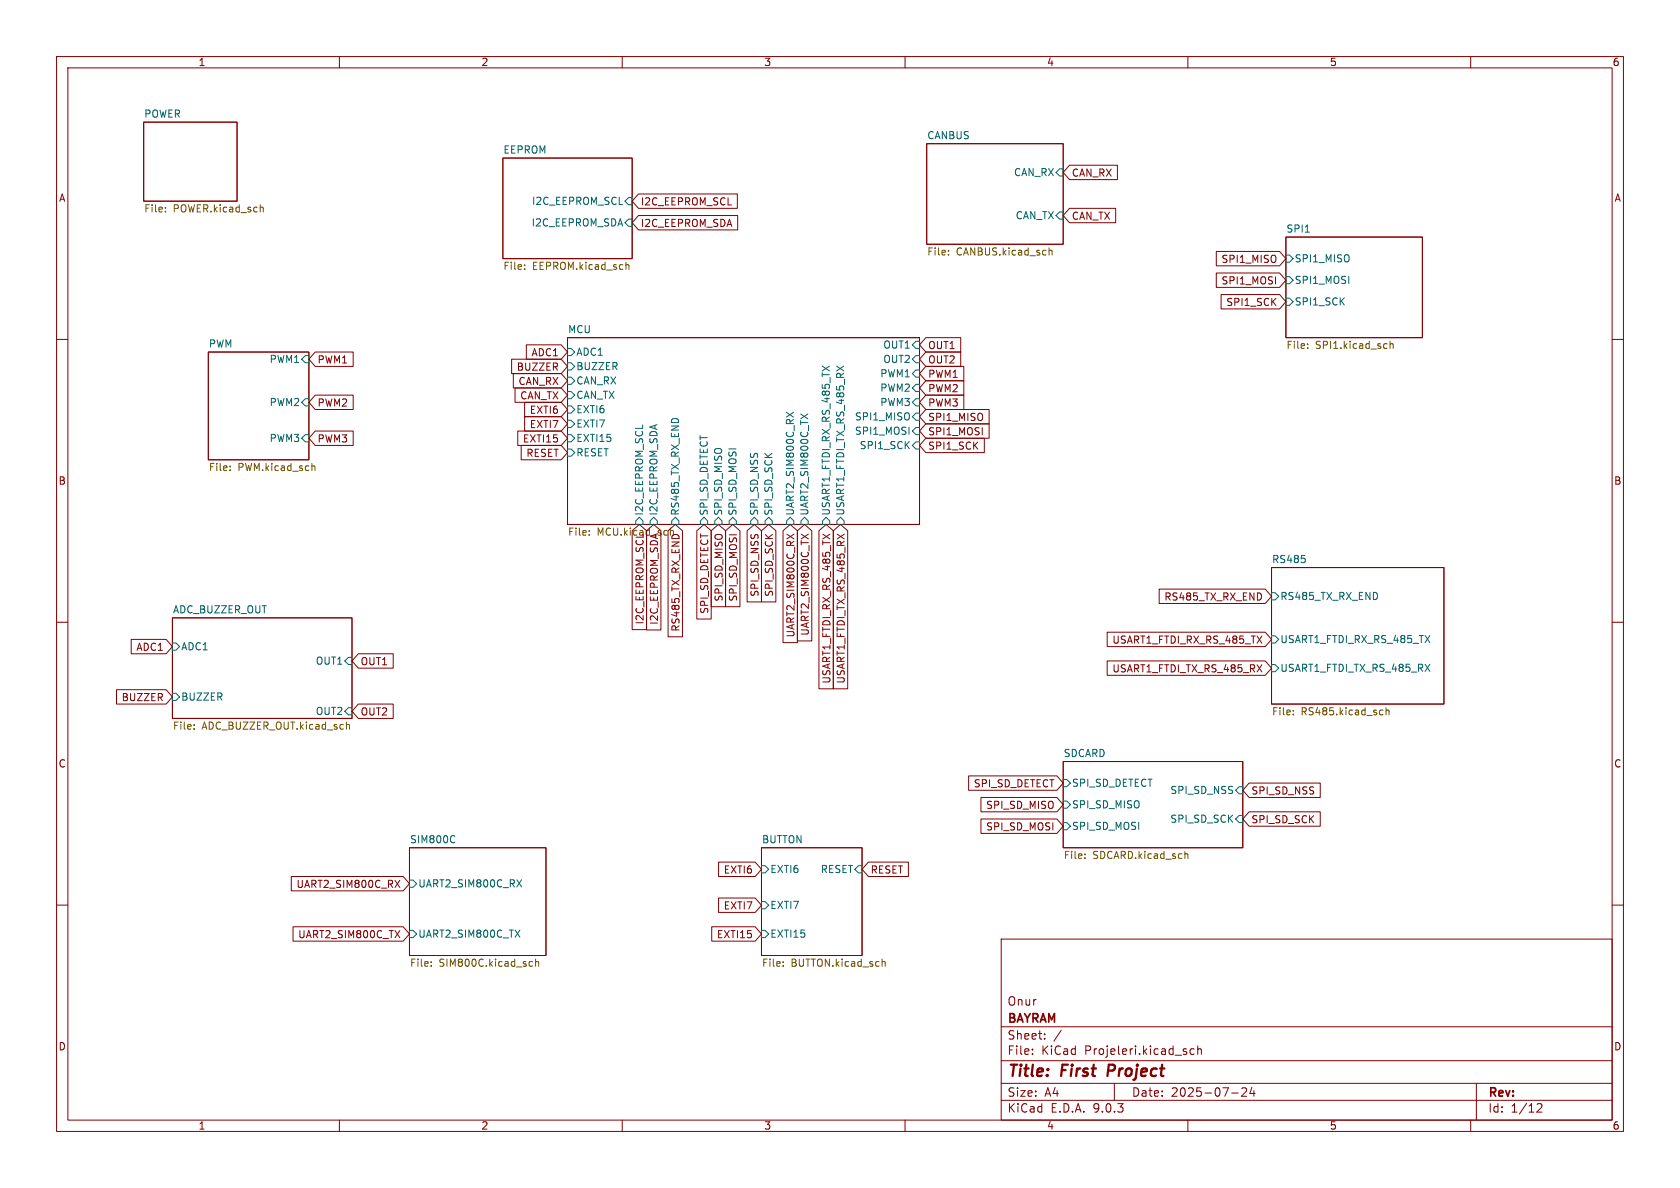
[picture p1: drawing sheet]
<svg xmlns="http://www.w3.org/2000/svg" width="297mm" height="210mm" viewBox="0 0 297 210" stroke-linecap="round" stroke-linejoin="round" font-family="sans-serif">
<g fill="none" stroke="#840000" stroke-width=".18">
<path d="M10 10h277v190h-277zM12 12h273v186h-273zM60 10v2M110 10v2M160 10v2M210 10v2M260 10v2M25.4 21.6h16.5v14h-16.5zM88.9 27.9h22.9v17.8h-22.9zM112.9 38.1h17.5v2.5h-17.5l-1.1-1.2zM112.9 34.3h17.5v2.5h-17.5l-1.1-1.2zM163.8 25.4h24.2v17.8h-24.2z"/>
<path d="M189.1 36.8h8.1v2.6h-8.1l-1.1-1.3zM189.1 29.2h8.4v2.6h-8.4l-1.1-1.3zM100.3 59.7h62.3v33h-62.3zM163.7 59.7h6.1v2.5h-6.1l-1.1-1.2zM215 44.4h11.2l1.1 1.3-1.1 1.3h-11.2zM215 48.3h11.2l1.1 1.2-1.1 1.3h-11.2zM215.9 52.1h10.3l1.1 1.2-1.1 1.3h-10.3zM227.3 41.9h24.2v17.8h-24.2zM10 60h2M36.8 62.2h17.8v19.1h-17.8zM55.7 76.2h6.7v2.5h-6.7l-1.1-1.2zM55.7 69.8h6.7v2.6h-6.7l-1.1-1.3z"/>
<path d="M55.7 62.2h6.7v2.6h-6.7l-1.1-1.3zM90.4 63.5h8.8l1.1 1.3-1.1 1.2h-8.8zM90.7 66h8.5l1.1 1.3-1.1 1.3h-8.5zM91.1 68.6h8.1l1.1 1.3-1.1 1.2h-8.1zM91.5 76.2h7.7l1.1 1.3-1.1 1.2h-7.7zM92.1 78.7h7.1l1.1 1.3-1.1 1.3h-7.1zM92.7 73.7h6.5l1.1 1.2-1.1 1.3h-6.5zM92.7 71.1h6.5l1.1 1.3-1.1 1.3h-6.5zM93 61h6.2l1.1 1.2-1.1 1.3h-6.2zM163.7 67.3h6.7v2.6h-6.7l-1.1-1.3zM163.7 69.8h6.7v2.6h-6.7l-1.1-1.3zM163.7 72.4h11.2v2.5h-11.2l-1.1-1.2z"/>
<path d="M163.7 74.9h11.2v2.6h-11.2l-1.1-1.3zM163.7 77.5h10.3v2.5h-10.3l-1.1-1.3zM163.7 64.8h6.7v2.5h-6.7l-1.1-1.3zM163.7 62.2h6.1v2.6h-6.1l-1.1-1.3zM285 60h2M111.8 93.8l1.2-1.1 1.3 1.1v17.5h-2.5zM114.3 93.8l1.3-1.1 1.2 1.1v17.6h-2.5zM118.1 93.8l1.3-1.1 1.3 1.1v18.8h-2.6zM123.2 93.8l1.3-1.1 1.2 1.1v15.6h-2.5zM125.7 93.8l1.3-1.1 1.3 1.1v13.5h-2.6zM128.3 93.8l1.2-1.1 1.3 1.1v13.5h-2.5zM132.1 93.8l1.2-1.1 1.3 1.1v12.6h-2.5z"/>
<path d="M134.6 93.8l1.3-1.1 1.3 1.1v12.6h-2.6zM138.4 93.8l1.3-1.1 1.3 1.1v19.8h-2.6zM139.1 94.4l1.3 .9M140.4 94.4l-1.3 .9M141 93.8l1.2-1.1 1.3 1.1v19.5h-2.5zM141.6 94.4l1.3 .9M142.9 94.4l-1.3 .9M144.8 93.8l1.2-1.1 1.3 1.1v28h-2.5zM147.3 93.8l1.3-1.1 1.3 1.1v28h-2.6zM10 110h2M23.2 113h6.2l1.1 1.3-1.1 1.3h-6.2zM30.5 109.2h31.7v17.8h-31.7z"/>
<path d="M63.3 115.6h6.2v2.5h-6.2l-1.1-1.3zM195.7 116.8h28l1.1 1.3-1.1 1.3h-28zM195.7 111.8h28l1.1 1.2-1.1 1.3h-28zM204.9 104.1h18.8l1.1 1.3-1.1 1.3h-18.8zM224.8 100.3h30.5v24.2h-30.5zM285 110h2M20.6 121.9h8.8l1.1 1.3-1.1 1.3h-8.8zM63.3 124.5h6.2v2.5h-6.2l-1.1-1.3zM171.2 137.2h15.6l1.2 1.2-1.2 1.3h-15.6zM188 134.6h31.7v15.3h-31.7zM220.8 138.4h12.6v2.6h-12.6l-1.1-1.3zM51.5 154.9h19.8l1.1 1.3-1.1 1.3h-19.8z"/>
<path d="M69.8 155.6l.9 1.3M70.7 155.6l-.9 1.3M72.4 149.9h24.1v19h-24.1zM127 158.7h6.5l1.1 1.3-1.1 1.3h-6.5zM127 152.4h6.5l1.1 1.3-1.1 1.2h-6.5zM134.6 149.9h17.8v19h-17.8zM153.5 152.4h7.1v2.5h-7.1l-1.1-1.2zM173.4 141h13.4l1.2 1.2-1.2 1.3h-13.4zM173.4 144.8h13.4l1.2 1.3-1.2 1.2h-13.4zM220.8 143.5h12.6v2.6h-12.6l-1.1-1.3zM10 160h2M51.8 163.8h19.5l1.1 1.3-1.1 1.3h-19.5z"/>
<path d="M69.8 164.5l.9 1.3M70.7 164.5l-.9 1.3M125.8 163.8h7.7l1.1 1.3-1.1 1.3h-7.7zM177 166h108v32h-108zM285 160h2M60 198v2M110 198v2M160 198v2M177 194.5h108M177 191.5h108M177 187.5h108M177 181.5h108"/>
<path d="M182.5 186.3v.1M182.5 185.5v.1M184.7 183.6v.1M184.7 182.8v.1M187.6 182.1l-1.3 2M197 191.5v3M210 198v2M211.1 185.5l-.4-.1-.3 .3v.4l.1 .2h.6M211.7 185.5l.3-.1 .3 .1 .1 .9M211.7 184.9v1.5M217.7 193.2h1.2M219.5 192.4l.6-.1 .2 .1 .1 .3-.9 1.1h.9"/>
<path d="M221.3 192.2l-.3 1.1h.9M221.7 192.8v1M260 198v2M261 191.5v6.5M271.7 195.2l.6-.1 .2 .1 .1 .3-.9 1.1h.9"/>
</g>
<path d="M196 188.2l-.2 2" fill="none" stroke="#840000" stroke-width=".4"/>
<g fill="none" stroke="#006464" stroke-width=".18">
<path d="M110.5 39.4l.6-.7h.7v1.3h-.7zM111.1 34.9h.7v1.3h-.7l-.6-.6zM186.7 30.5l.6-.7h.7v1.3h-.7zM186.7 38.1l.6-.6h.7v1.2h-.7zM227.3 45.1h.7l.6 .6-.6 .7h-.7zM227.3 48.9h.7l.6 .6-.6 .7h-.7zM227.3 52.7h.7l.6 .6-.6 .7h-.7zM230.8 41h.7M54 76.8h.6v1.3h-.6l-.7-.6zM54 70.5h.6v1.3h-.6l-.7-.7zM54 62.9h.6v1.2h-.6l-.7-.6zM100.3 61.6h.7l.6 .6-.6 .7h-.7z"/>
<path d="M100.3 64.1h.7l.6 .7-.6 .6h-.7zM100.3 66.7h.7l.6 .6-.6 .6h-.7zM100.3 69.2h.7l.6 .7-.6 .6h-.7zM100.3 71.8h.7l.6 .6-.6 .6h-.7zM100.3 74.3h.7l.6 .6-.6 .7h-.7zM100.3 76.8h.7l.6 .7-.6 .6h-.7zM100.3 79.4h.7l.6 .6-.6 .6h-.7zM139 72.9l1.3 .8M140.3 72.9l-1.3 .8M141.5 73.2l1.3 .8M142.8 73.2l-1.3 .8M161.9 60.3h.7v1.3h-.7l-.6-.6z"/>
<path d="M161.9 62.9h.7v1.2h-.7l-.6-.6zM161.9 65.4h.7v1.3h-.7l-.6-.7zM161.9 67.9h.7v1.3h-.7l-.6-.6zM161.9 70.5h.7v1.3h-.7l-.6-.7zM161.9 73h.7v1.3h-.7l-.6-.6zM161.9 75.6h.7v1.2h-.7l-.6-.6zM161.9 78.1h.7v1.3h-.7l-.6-.7zM113 91.4l.7 .7v.6h-1.3v-.6zM114.9 92.1l.7-.7 .6 .7v.6h-1.3zM119.4 91.4l.6 .7v.6h-1.3v-.6zM124.5 91.4l.6 .7v.6h-1.3v-.6zM126.4 92.1l.6-.7 .6 .7v.6h-1.2z"/>
<path d="M129.5 91.4l.7 .7v.6h-1.3v-.6zM133.3 91.4l.7 .7v.6h-1.3v-.6zM135.9 91.4l.6 .7v.6h-1.2v-.6zM139.7 91.4l.6 .7v.6h-1.2v-.6zM142.2 91.4l.7 .7v.6h-1.3v-.6zM146 91.4l.7 .7v.6h-1.3v-.6zM148.6 91.4l.6 .7v.6h-1.2v-.6zM230.7 98.8v.5M30.5 113.7h.6l.6 .6-.6 .6h-.6zM61.6 116.2h.6v1.3h-.6l-.6-.7zM224.8 104.8h.6l.7 .6-.7 .6h-.6zM224.8 112.4h.6l.7 .6-.7 .7h-.6z"/>
<path d="M224.8 117.5h.6l.7 .6-.7 .6h-.6zM30.5 122.6h.6l.6 .6-.6 .6h-.6zM61.6 125.1h.6v1.3h-.6l-.6-.7zM188 137.8h.6l.6 .6-.6 .7h-.6zM218.4 139.7l.7-.6h.6v1.2h-.6zM72.4 155.6h.6l.7 .6-.7 .6h-.6zM80.2 147.7l.2 .1M80.4 148.9l-.2 .1M91.4 155.5l.8 1.3M92.2 155.5l-.8 1.3M134.6 153h.7l.6 .7-.6 .6h-.7zM134.6 159.4h.7l.6 .6-.6 .7h-.7z"/>
<path d="M151.8 153h.6v1.3h-.6l-.7-.6zM188 141.6h.6l.6 .6-.6 .7h-.6zM188 145.4h.6l.6 .7-.6 .6h-.6zM219.1 144.1h.6v1.3h-.6l-.7-.6zM72.4 164.5h.6l.7 .6-.7 .6h-.6zM91.1 164.4l.8 1.3M91.9 164.4l-.8 1.3M134.6 164.5h.7l.6 .6-.6 .6h-.7z"/>
</g>
<g fill="none" stroke="#725600" stroke-width=".18">
<path d="M29.2 37.3v.2M29.2 36.7v.1M46.1 36.7h.4v.8M92.7 47.5v.1M92.7 46.8v.2M110.7 46.4v1.2M110.7 46.9l.1-.1h.3l.1 .8M167.7 45v.1M167.7 44.3v.1M185.5 43.8v1.3M185.5 44.4l.1-.2 .3 .1 .1 .8M231.2 61.5v.1"/>
<path d="M231.2 60.8v.1M245.8 60.3v1.3M245.8 60.9l.1-.1h.3l.1 .8M40.7 83.1v.1M40.7 82.4v.1M55.2 82.4h.4l.1 .8M104.2 94.5v.1M104.2 93.8v.2M118.5 93.3v1.3M118.5 93.9l.2-.1h.3l.1 .8M34.3 128.8v.1M34.3 128.1v.1"/>
<path d="M61.2 127.6v1.3M61.2 128.2l.2-.1h.3l.1 .8M228.6 126.2v.2M228.6 125.6v.1M244.1 125.5l.4 .1M244.5 126.3l-.4 .1M245 125.6l.2-.1 .3 .1 .1 .8M245 125.1v1.3M191.8 151.6v.2M191.8 151v.1M209.5 151l.2-.1 .3 .1v.8M76.2 170.7v.1"/>
<path d="M76.2 170v.2M93.8 170h.3M94.1 170.8h-.3M94.7 170.1l.2-.1h.3v.8M94.7 169.5v1.3M138.5 170.7v.1M138.5 170v.2M155.9 170.1l.2-.1h.3l.1 .8"/>
</g>
<g font-size="2.8" fill="#840000">
<text x="178" y="190.9">Title:</text>
<text x="187.7" y="190.9">First</text>
<text x="196.6" y="190.9">Project</text>
</g>
<g font-size="2.1" fill="#840000">
<text x="178" y="178">Onur</text>
<text x="178" y="184">Sheet:</text>
<text x="178" y="181.2">BAYRAM</text>
<text x="178" y="186.7">File:</text>
<text x="184.1" y="186.7">KiCad</text>
<text x="191.8" y="186.7">Projeleri.kicad_sch</text>
<text x="178" y="196.9">KiCad</text>
<text x="178" y="194.1">Size:</text>
<text x="184.7" y="194.1">A4</text>
<text x="185.7" y="196.9">E.D.A.</text>
<text x="193.3" y="196.9">9.0.3</text>
<text x="200" y="194.1">Date:</text>
<text x="207" y="194.1">2025-07-24</text>
<text x="263" y="194.3">Rev:</text>
<text x="263" y="196.9">Id:</text>
<text x="267.1" y="196.9">1/12</text>
</g>
<g font-size="1.8" fill="#840000">
<text x="35" y="11.9">1</text>
<text x="85" y="11.9">2</text>
<text x="135" y="11.9">3</text>
<text x="185" y="11.9">4</text>
<text x="235" y="11.9">5</text>
<text x="285" y="11.9">6</text>
<text x="10.3" y="35.9">A</text>
<text x="189.4" y="31.4">CAN_RX</text>
<text x="285.3" y="35.9">A</text>
<text x="113.2" y="40.3">I2C_EEPROM_SDA</text>
<text x="113.2" y="36.5">I2C_EEPROM_SCL</text>
<text x="189.4" y="39.1">CAN_TX</text>
<text x="215.8" y="46.7">SPI1_MISO</text>
<text x="215.8" y="50.5">SPI1_MOSI</text>
<text x="216.7" y="54.3">SPI1_SCK</text>
<text x="56" y="64.5">PWM1</text>
<text x="91.3" y="65.7">BUZZER</text>
<text x="93.9" y="63.2">ADC1</text>
<text x="164" y="64.5">OUT2</text>
<text x="164" y="61.9">OUT1</text>
<text x="91.6" y="68.3">CAN_RX</text>
<text x="91.9" y="70.8">CAN_TX</text>
<text x="164" y="69.5">PWM2</text>
<text x="164" y="67">PWM1</text>
<text x="56" y="72.1">PWM2</text>
<text x="93.6" y="75.9">EXTI7</text>
<text x="93.6" y="73.3">EXTI6</text>
<text x="164" y="72.1">PWM3</text>
<text x="164" y="74.6">SPI1_MISO</text>
<text x="164" y="77.2">SPI1_MOSI</text>
<text x="56" y="78.4">PWM3</text>
<text x="92.3" y="78.4">EXTI15</text>
<text x="93" y="81">RESET</text>
<text x="164" y="79.7">SPI1_SCK</text>
<text x="10.3" y="85.9">B</text>
<text x="285.3" y="85.9">B</text>
<text x="105.6" y="95">MCU.kicad_sch</text>
<text x="128" y="106.4" transform="rotate(-90 128 106.4)">SPI_SD_MISO</text>
<text x="130.5" y="106.4" transform="rotate(-90 130.5 106.4)">SPI_SD_MOSI</text>
<text x="134.3" y="105.6" transform="rotate(-90 134.3 105.6)">SPI_SD_NSS</text>
<text x="136.8" y="105.6" transform="rotate(-90 136.8 105.6)">SPI_SD_SCK</text>
<text x="205.7" y="106.4">RS485_TX_RX_END</text>
<text x="114" y="110.5" transform="rotate(-90 114 110.5)">I2C_EEPROM_SCL</text>
<text x="116.5" y="110.5" transform="rotate(-90 116.5 110.5)">I2C_EEPROM_SDA</text>
<text x="120.3" y="111.8" transform="rotate(-90 120.3 111.8)">RS485_TX_RX_END</text>
<text x="125.4" y="108.6" transform="rotate(-90 125.4 108.6)">SPI_SD_DETECT</text>
<text x="140.7" y="112.8" transform="rotate(-90 140.7 112.8)">UART2_SIM800C_RX</text>
<text x="143.2" y="112.5" transform="rotate(-90 143.2 112.5)">UART2_SIM800C_TX</text>
<text x="196.5" y="114">USART1_FTDI_RX_RS_485_TX</text>
<text x="24" y="115.3">ADC1</text>
<text x="63.7" y="117.8">OUT1</text>
<text x="196.5" y="119.1">USART1_FTDI_TX_RS_485_RX</text>
<text x="21.4" y="124.1">BUZZER</text>
<text x="147" y="121" transform="rotate(-90 147 121)">USART1_FTDI_RX_RS_485_TX</text>
<text x="149.5" y="121" transform="rotate(-90 149.5 121)">USART1_FTDI_TX_RS_485_RX</text>
<text x="63.7" y="126.7">OUT2</text>
<text x="10.3" y="135.9">C</text>
<text x="285.3" y="135.9">C</text>
<text x="172.1" y="139.4">SPI_SD_DETECT</text>
<text x="174.2" y="143.2">SPI_SD_MISO</text>
<text x="221.1" y="140.7">SPI_SD_NSS</text>
<text x="174.2" y="147">SPI_SD_MOSI</text>
<text x="221.1" y="145.7">SPI_SD_SCK</text>
<text x="127.8" y="154.6">EXTI6</text>
<text x="153.8" y="154.6">RESET</text>
<text x="52.3" y="157.2">UART2_SIM800C_RX</text>
<text x="127.8" y="161">EXTI7</text>
<text x="52.6" y="166.1">UART2_SIM800C_TX</text>
<text x="126.6" y="166.1">EXTI15</text>
<text x="10.3" y="185.9">D</text>
<text x="285.3" y="185.9">D</text>
<text x="35" y="199.9">1</text>
<text x="85" y="199.9">2</text>
<text x="135" y="199.9">3</text>
<text x="185" y="199.9">4</text>
<text x="235" y="199.9">5</text>
<text x="285" y="199.9">6</text>
</g>
<g font-size="1.8" fill="#006464">
<text x="25.4" y="20.9">POWER</text>
<text x="88.9" y="27.2">EEPROM</text>
<text x="163.8" y="24.7">CANBUS</text>
<text x="179.2" y="31.3">CAN_RX</text>
<text x="93.9" y="40.2">I2C_EEPROM_SDA</text>
<text x="93.9" y="36.4">I2C_EEPROM_SCL</text>
<text x="179.5" y="39">CAN_TX</text>
<text x="227.3" y="41.2">SPI1</text>
<text x="228.8" y="46.6">SPI1_MISO</text>
<text x="228.8" y="50.4">SPI1_MOSI</text>
<text x="100.3" y="59">MCU</text>
<text x="228.8" y="54.2">SPI1_SCK</text>
<text x="36.8" y="61.5">PWM</text>
<text x="47.6" y="64.4">PWM1</text>
<text x="101.8" y="63.1">ADC1</text>
<text x="101.8" y="65.6">BUZZER</text>
<text x="156.1" y="61.8">OUT1</text>
<text x="156.1" y="64.4">OUT2</text>
<text x="47.6" y="72">PWM2</text>
<text x="101.8" y="68.2">CAN_RX</text>
<text x="101.8" y="70.7">CAN_TX</text>
<text x="155.5" y="66.9">PWM1</text>
<text x="155.5" y="69.4">PWM2</text>
<text x="155.5" y="72">PWM3</text>
<text x="101.8" y="73.3">EXTI6</text>
<text x="101.8" y="75.8">EXTI7</text>
<text x="151" y="74.5">SPI1_MISO</text>
<text x="151" y="77.1">SPI1_MOSI</text>
<text x="47.6" y="78.3">PWM3</text>
<text x="101.8" y="78.3">EXTI15</text>
<text x="101.8" y="80.9">RESET</text>
<text x="151.9" y="79.6">SPI1_SCK</text>
<text x="113.9" y="91.2" transform="rotate(-90 113.9 91.2)">I2C_EEPROM_SCL</text>
<text x="116.4" y="91.2" transform="rotate(-90 116.4 91.2)">I2C_EEPROM_SDA</text>
<text x="120.2" y="91.2" transform="rotate(-90 120.2 91.2)">RS485_TX_RX_END</text>
<text x="125.3" y="91.2" transform="rotate(-90 125.3 91.2)">SPI_SD_DETECT</text>
<text x="127.9" y="91.2" transform="rotate(-90 127.9 91.2)">SPI_SD_MISO</text>
<text x="130.4" y="91.2" transform="rotate(-90 130.4 91.2)">SPI_SD_MOSI</text>
<text x="134.2" y="91.2" transform="rotate(-90 134.2 91.2)">SPI_SD_NSS</text>
<text x="136.8" y="91.2" transform="rotate(-90 136.8 91.2)">SPI_SD_SCK</text>
<text x="140.6" y="91.2" transform="rotate(-90 140.6 91.2)">UART2_SIM800C_RX</text>
<text x="143.1" y="91.2" transform="rotate(-90 143.1 91.2)">UART2_SIM800C_TX</text>
<text x="146.9" y="91.2" transform="rotate(-90 146.9 91.2)">USART1_FTDI_RX_RS_485_TX</text>
<text x="149.5" y="91.2" transform="rotate(-90 149.5 91.2)">USART1_FTDI_TX_RS_485_RX</text>
<text x="224.8" y="99.6">RS485</text>
<text x="226.3" y="106.3">RS485_TX_RX_END</text>
<text x="30.5" y="108.5">ADC_BUZZER_OUT</text>
<text x="226.3" y="113.9">USART1_FTDI_RX_RS_485_TX</text>
<text x="31.9" y="115.2">ADC1</text>
<text x="55.7" y="117.7">OUT1</text>
<text x="226.3" y="119">USART1_FTDI_TX_RS_485_RX</text>
<text x="31.9" y="124.1">BUZZER</text>
<text x="55.7" y="126.6">OUT2</text>
<text x="188" y="133.9">SDCARD</text>
<text x="189.4" y="139.3">SPI_SD_DETECT</text>
<text x="189.4" y="143.1">SPI_SD_MISO</text>
<text x="206.8" y="140.6">SPI_SD_NSS</text>
<text x="72.4" y="149.1">SIM800C</text>
<text x="134.6" y="149.1">BUTTON</text>
<text x="189.4" y="146.9">SPI_SD_MOSI</text>
<text x="206.8" y="145.6">SPI_SD_SCK</text>
<text x="136.1" y="154.5">EXTI6</text>
<text x="145" y="154.5">RESET</text>
<text x="73.9" y="157.1">UART2_SIM800C_RX</text>
<text x="136.1" y="160.9">EXTI7</text>
<text x="73.9" y="166">UART2_SIM800C_TX</text>
<text x="136.1" y="166">EXTI15</text>
</g>
<g font-size="1.8" fill="#725600">
<text x="25.4" y="37.9">File:</text>
<text x="30.6" y="37.9">POWER.kicad_sch</text>
<text x="163.8" y="45.5">File:</text>
<text x="169.1" y="45.5">CANBUS.kicad_sch</text>
<text x="88.9" y="48">File:</text>
<text x="94.1" y="48">EEPROM.kicad_sch</text>
<text x="227.3" y="62">File:</text>
<text x="232.6" y="62">SPI1.kicad_sch</text>
<text x="36.8" y="83.6">File:</text>
<text x="42.1" y="83.6">PWM.kicad_sch</text>
<text x="100.3" y="95">File:</text>
<text x="30.5" y="129.3">File:</text>
<text x="35.7" y="129.3">ADC_BUZZER_OUT.kicad_sch</text>
<text x="224.8" y="126.8">File:</text>
<text x="230" y="126.8">RS485.kicad_sch</text>
<text x="188" y="152.2">File:</text>
<text x="193.2" y="152.2">SDCARD.kicad_sch</text>
<text x="72.4" y="171.2">File:</text>
<text x="77.6" y="171.2">SIM800C.kicad_sch</text>
<text x="134.6" y="171.2">File:</text>
<text x="139.8" y="171.2">BUTTON.kicad_sch</text>
</g>
</svg>
